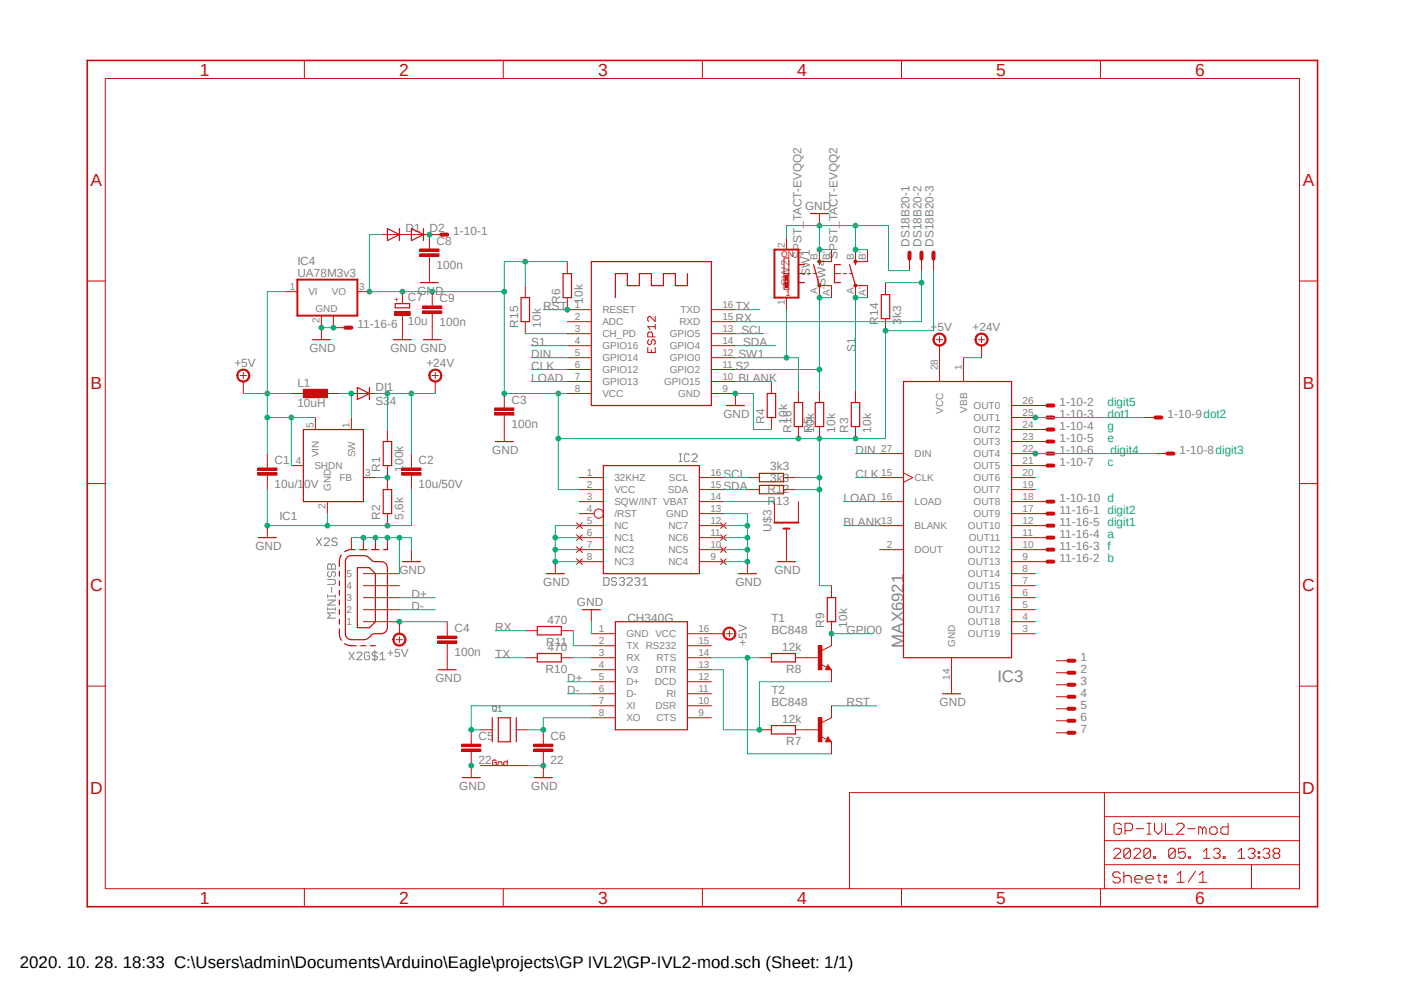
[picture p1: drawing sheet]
<svg xmlns="http://www.w3.org/2000/svg" width="297mm" height="210mm" viewBox="0 0 297 210" stroke-linecap="round" stroke-linejoin="round" font-family="sans-serif">
<path d="M17.9 12.5l261.2 179.9M279.1 12.5l-261.2 179.9" fill="none" stroke="#fff" stroke-width=".21"/>
<g fill="none" stroke="#808080" stroke-width=".21">
<path d="M143.7 97.6h.5M143.7 96h.5M143.9 96v1.6M145.8 96.3l-.2-.3h-.6l-.2 .3v1.1l.2 .2h.6l.2-.2M146.4 96.3l.3-.3h.5l.3 .3v.3l-1.1 1h1.1M66.9 113.8l1.1 1.6M68 113.8l-1.1 1.6M68.6 114l.3-.2h.5l.3 .2v.3l-1.1 1.1h1.1M69.3 119.5l.3-.2h.2l.3 .2 .3-.2h.3l.3 .2v.9h-1.7zM70.1 119.5v.9M71.3 114l-.3-.2h-.5l-.3 .2v.3l.3 .3h.5l.3 .3v.2l-.3 .3h-.5l-.3-.3M69.3 122.6h1.4l.3 .2v.6l-.3 .2h-1.4"/>
<path d="M69.3 128.8h1.7M69.3 125.8v.6M69.3 128.5v.6M69.3 126.9h1.7l-1.7 1.1h1.7M69.3 126.1h1.7M69.6 120.9l-.3 .3v.5l.3 .3h.2l.3-.3v-.5l.3-.3h.3l.3 .3v.5l-.3 .3M70.1 124.2v1.1M71 129.6h-1.7l.5 .6-.5 .5h1.7M71 125.8v.6M71 128.5v.6M73.8 137.9l1.1 1.6M74.9 137.9l-1.1 1.6"/>
<path d="M75.5 138.2l.2-.3h.6l.2 .3v.2l-1 1.1h1M78.2 138.2l-.3-.3h-.5l-.3 .3v1.1l.3 .2h.5l.3-.2v-.6h-.6M79.3 137.6v2.2M79.8 138.2l-.3-.3h-.5l-.3 .3v.2l.3 .3h.5l.3 .3v.3l-.3 .2h-.5l-.3-.2M80.4 139.5h1M80.4 138.4l.5-.5v1.6M127.7 122.2h.8l.3 .2v1.1l-.3 .3h-.8zM130.4 122.4l-.2-.2h-.6l-.2 .2v.3l.2 .3h.6l.2 .2v.3l-.2 .3h-.6l-.2-.3M131 122.4l.3-.2h.5l.3 .2v.3l-.3 .3M131.5 123h.3M131.8 123l.3 .2v.3l-.3 .3h-.5l-.3-.3M132.6 122.4l.3-.2h.5l.3 .2v.3l-1.1 1.1h1.1"/>
<path d="M134.3 122.4l.2-.2h.6l.2 .2v.3l-.2 .3M134.8 123h.3M135.1 123l.2 .2v.3l-.2 .3h-.6l-.2-.3M135.9 123.8h1.1M135.9 122.7l.5-.5v1.6M104.4 149.3l.6 .2v.8l-.2 .2h-.4l-.2-.2v-.8zM104.6 150.1l.4 .4M105.4 149.7l.3-.4v1.2M105.4 150.5h.8"/>
</g>
<path d="M64.2 90.8h12.7v15.3h-12.7z" fill="none" stroke="#c90d0c" stroke-width=".25"/>
<path d="M61.6 98.5h2.6M66.7 88.3v2.5M74.3 88.3v2.5M69.3 106.1v2.5M76.9 101h2.5" fill="none" stroke="#c90d0c" stroke-width=".21"/>
<path d="M64.2 82.3h5.1v1.8h-5.1z" fill-rule="evenodd" fill="#c90d0c"/>
<path d="M56.6 98.5v.5M61.6 83.2h2.6M64.2 82.3h5.1v1.8h-5.1zM69.3 83.2h2.5M74.3 83.2h5.1M56.6 100.5v.5" fill="none" stroke="#c90d0c" stroke-width=".21"/>
<path d="M75.6 82l2.5 1.2-2.5 1.3zM78.1 82v2.5" fill="none" stroke="#c90d0c" stroke-width=".25"/>
<path d="M54.5 100h4.1v.5h-4.1z" fill-rule="evenodd" fill="#c90d0c"/>
<path d="M54.5 100h4.1v.5h-4.1z" fill="none" stroke="#c90d0c" stroke-width=".21"/>
<path d="M54.5 99h4.1v.5h-4.1z" fill-rule="evenodd" fill="#c90d0c"/>
<path d="M54.5 99h4.1v.5h-4.1zM56.6 95.9v2.6M87 98.5v.5M56.6 101v2.5M87 100.5v.5" fill="none" stroke="#c90d0c" stroke-width=".21"/>
<path d="M85 100h4.1v.5h-4.1z" fill-rule="evenodd" fill="#c90d0c"/>
<path d="M85 100h4.1v.5h-4.1z" fill="none" stroke="#c90d0c" stroke-width=".21"/>
<path d="M85 99h4.1v.5h-4.1z" fill-rule="evenodd" fill="#c90d0c"/>
<g fill="none" stroke="#c90d0c" stroke-width=".21">
<path d="M90.8 49.6h2.5M70.5 69.3h2.6M91.4 79.4h1.3M92.1 78.8v1.3M120 65.5h5.1M120 68h5.1M120 70.6h5.1M120 73.1h5.1M120 75.6h5.1M120 78.1h5.1M137 73.5v1h1.6v-1M137.3 71.8l-.3 .3v.5l.3 .3h.2l.3-.3v-.5l.2-.3h.3l.3 .3v.5l-.3 .3"/>
<path d="M137.8 74v.5M138 71.2v-.7l-.2-.3h-.5l-.3 .3v.7h1.6M138.6 66.9v1.1l-1.1-1.1h-.2l-.3 .3v.5l.3 .3M138.6 68.6v1M138.6 69.1h-1.6l.5 .5M150.5 65.5h5.1M150.5 68h5.1M150.5 70.6h5.1M150.5 73.1h5.1M150.5 75.6h5.1M150.5 78.1h5.1M198.8 75.6v5.1"/>
<path d="M203.8 75.6v5.1M82 90.8v2.6M82 98.5v5M85 99h4.1v.5h-4.1zM87 95.9v2.6M120 80.7h5.1M120 83.2h5.1M150.5 80.7h5.1M150.5 83.2h5.1M186.1 95.9h5M214 95.9h7.6M214 85.8h7.6"/>
<path d="M214 88.3h7.6M214 90.8h7.6M214 93.4h7.6M214 98.5h7.6M241.9 88.3h2.5M244.4 95.9h2.6M74.3 113.7v2.5M76.9 113.7v2.5M79.4 113.7v2.5M82 108.6v2.6M82 113.7v2.5M87 101v2.5"/>
<path d="M122 110.6l1.2 1.2M122 113.1l1.2 1.2M122 115.7l1.2 1.1M122 118.2l1.2 1.2M122.6 101h5M122.6 103.5h5M122.6 108.6h3M122.6 106.1h5M122.6 111.2h5M122.6 113.7h5M122.6 116.2h5M122.6 118.8h5"/>
<path d="M123.2 110.6l-1.2 1.2M123.2 113.1l-1.2 1.2M123.2 115.7l-1.2 1.1M123.2 118.2l-1.2 1.2M148 101h5M148 103.5h5M148 108.6h5M148 106.1h5M148 111.2h5M148 113.7h5M148 116.2h5M148 118.8h5"/>
<path d="M152.4 118.2l1.2 1.2M152.4 115.7l1.2 1.1M152.4 113.1l1.2 1.2M152.4 110.6l1.2 1.2M153.6 118.2l-1.2 1.2M153.6 115.7l-1.2 1.1M153.6 113.1l-1.2 1.2M153.6 110.6l-1.2 1.2M186.1 101h5M186.1 106.1h5M186.1 111.2h5M186.1 116.2h5"/>
<path d="M191.1 100l2 1-2 1M214 101h5M214 103.5h5M214 108.6h7.6M214 106.1h7.6M214 111.2h7.6M214 113.7h7.6M214 116.2h7.6M214 118.8h7.6M76.9 131.5h7.6M76.9 128.9h7.6M76.9 126.4h7.6"/>
<path d="M76.9 123.9h7.6M76.9 121.3h7.6M201.3 139.1v5.1M214 131.5h5M214 128.9h5M214 126.4h5M214 123.9h5M214 121.3h5M214 134h5M223.5 139.7h2.5M223.5 142.3h2.5M223.5 144.8h2.5"/>
<path d="M223.5 147.4h2.5M223.5 149.9h2.5M223.5 152.4h2.5M223.5 155h2.5"/>
<circle cx="126.7" cy="108.6" r=".98"/>
</g>
<g fill="none" stroke="#c90d0c" stroke-width=".25">
<path d="M125.1 55.3h25.4v30.5h-25.4zM145.4 57.9v2.5h-2.5v-2.5h-2.6v2.5h-2.5v-2.5h-2.5v2.5h-2.6v-2.5h-2.5v5M81.1 93.4h1.7v5.1h-1.7zM127.6 98.5h20.4v22.8h-20.4zM191.1 80.7h22.9v58.4h-22.9zM72.2 117.4a3.3 3.3 0 0 0-.4 2.4M73.3 118l.6-.4 3-.1a2.27 2.27 0 0 1 1.8 1 4.2 4.2 0 0 0 2.4 .3 1.31 1.31 0 0 1 .9 1.3v12.7a1.34 1.34 0 0 1-1.3 1.2h-1.3a1.6 1.6 0 0 0-1.3 .8l-.8 .5h-3a1.27 1.27 0 0 1-1.2-1.3v-15.2zM75.1 116.2a3.2 3.2 0 0 0-2.2 .5M76.1 116.2h1.5M78.6 116.2h1.6M81.1 103.5h1.7v5.1h-1.7zM81.2 116.2h.8"/>
<path d="M71.8 133a3.3 3.3 0 0 0 .4 2.4M71.8 120.8v1M71.8 122.9v1M71.8 124.9v1M71.8 126.9v1M71.8 128.9v1.1M71.8 131v1M72.9 136.1a3.5 3.5 0 0 0 2.5 .5M75.6 120.1h2.5l1.3 1.2v10.2l-1.3 1.3h-2.5zM76.3 136.6h1.1M78.4 136.6h1"/>
</g>
<g fill="none" stroke="#c90d0c" stroke-width=".85">
<path d="M93.3 49.6h1.3M73.1 69.3h1.2M221.6 85.8h1.2M221.6 88.3h1.2M221.6 90.8h1.2M221.6 93.4h1.2M221.6 95.9h1.2M221.6 98.5h1.2M244.4 88.3h1.3M247 95.9h1.2M221.6 106.1h1.2M221.6 108.6h1.2"/>
<path d="M221.6 118.8h1.2M221.6 116.2h1.2M221.6 113.7h1.2M221.6 111.2h1.2M226 139.7h1.3M226 142.3h1.3M226 144.8h1.3M226 147.4h1.3M226 149.9h1.3M226 152.4h1.3M226 155h1.3"/>
</g>
<path d="M91 78.5a1.39 1.39 0 0 1 2.2 .1 1.39 1.39 0 0 1-.7 2.1 1.39 1.39 0 0 1-1.8-1.3h.3a1.15 1.15 0 0 1 1.7-.9 1.15 1.15 0 0 1 .2 1.9 1.15 1.15 0 0 1-1.9-.6v-.4h-.3l.1-.4z" fill-rule="evenodd" fill="#c90d0c"/>
<path d="M50.8 79.4h1.3M51.5 78.8v1.3M91 78.5a1.39 1.39 0 0 1 2.2 .1 1.39 1.39 0 0 1-.7 2.1 1.39 1.39 0 0 1-1.8-1.3h.3a1.15 1.15 0 0 1 1.7-.9 1.15 1.15 0 0 1 .2 1.9 1.15 1.15 0 0 1-1.9-.6v-.4h-.3l.1-.4zM92.1 80.7v2.5" fill="none" stroke="#c90d0c" stroke-width=".21"/>
<path d="M50.4 78.5a1.4 1.4 0 0 1 2.3 .2 1.4 1.4 0 0 1-.8 2.1 1.4 1.4 0 0 1-1.8-1.4h.2a1.15 1.15 0 0 1 1.7-.9 1.15 1.15 0 0 1 .2 1.9 1.15 1.15 0 0 1-1.8-.6l-.1-.4h-.2z" fill-rule="evenodd" fill="#c90d0c"/>
<path d="M50.4 78.5a1.4 1.4 0 0 1 2.3 .2 1.4 1.4 0 0 1-.8 2.1 1.4 1.4 0 0 1-1.8-1.4h.2a1.15 1.15 0 0 1 1.7-.9 1.15 1.15 0 0 1 .2 1.9 1.15 1.15 0 0 1-1.8-.6l-.1-.4h-.2zM51.5 80.7v2.5M83.9 135.3h1.2M84.5 134.7v1.2" fill="none" stroke="#c90d0c" stroke-width=".21"/>
<path d="M83.4 134.4a1.4 1.4 0 0 1 2.2 .1 1.4 1.4 0 0 1-.7 2.1 1.4 1.4 0 0 1-1.8-1.3h.3a1.15 1.15 0 0 1 1.6-1 1.15 1.15 0 0 1 .2 1.9 1.15 1.15 0 0 1-1.8-.5v-.4h-.3z" fill-rule="evenodd" fill="#c90d0c"/>
<path d="M198.1 71.8h1.3M198.8 71.2v1.3M83.4 134.4a1.4 1.4 0 0 1 2.2 .1 1.4 1.4 0 0 1-.7 2.1 1.4 1.4 0 0 1-1.8-1.3h.3a1.15 1.15 0 0 1 1.6-1 1.15 1.15 0 0 1 .2 1.9 1.15 1.15 0 0 1-1.8-.5v-.4h-.3zM84.5 131.5v2.5" fill="none" stroke="#c90d0c" stroke-width=".21"/>
<path d="M197.7 70.9a1.41 1.41 0 0 1 2.2 .1 1.41 1.41 0 0 1-.7 2.1 1.41 1.41 0 0 1-1.8-1.3h.2a1.14 1.14 0 0 1 1.5-1.1 1.14 1.14 0 0 1 .6 1.8 1.14 1.14 0 0 1-1.8 .1l-.3-.8h-.2z" fill-rule="evenodd" fill="#c90d0c"/>
<g fill="none" stroke="#c90d0c" stroke-width=".21">
<path d="M197.7 70.9a1.41 1.41 0 0 1 2.2 .1 1.41 1.41 0 0 1-.7 2.1 1.41 1.41 0 0 1-1.8-1.3h.2a1.14 1.14 0 0 1 1.5-1.1 1.14 1.14 0 0 1 .6 1.8 1.14 1.14 0 0 1-1.8 .1l-.3-.8h-.2zM198.8 73.1v2.5M155.6 83.2v2.6M56.6 111.2v2.5M87 116.2v2.6M117.5 118.8v2.5M158.1 118.8v2.5M125.1 128.9v2.6M125.1 134h5.1M125.1 136.6h5.1M125.1 139.1h5.1M145.4 134h5.1"/>
<path d="M145.4 136.6h5.1M145.4 139.1h5.1M153.7 134h1.2M154.3 133.4v1.3M125.1 141.6h5.1M125.1 144.2h5.1M125.1 146.7h5.1M125.1 149.3h5.1M125.1 151.8h5.1M145.4 141.6h5.1M145.4 144.2h5.1M145.4 146.7h5.1"/>
<path d="M145.4 149.3h5.1M145.4 151.8h5.1M201.3 144.2v2.5"/>
</g>
<path d="M153.7 85.8h3.8M54.7 113.7h3.8M85.1 118.8h3.8M115.6 121.3h3.8M123.2 128.9h3.8M130.2 131.5h15.2v22.8h-15.2zM156.2 121.3h3.8M199.4 146.7h3.8" fill="none" stroke="#c90d0c" stroke-width=".25"/>
<path d="M153.2 133.1a1.39 1.39 0 0 1 2.3 .2 1.39 1.39 0 0 1-.8 2.1 1.39 1.39 0 0 1-1.8-1.4h.3a1.13 1.13 0 0 1 1.5-1.1 1.13 1.13 0 0 1 .4 1.9 1.13 1.13 0 0 1-1.9-.4v-.4h-.3z" fill-rule="evenodd" fill="#c90d0c"/>
<path d="M165.9 54.6h1v6.6h-1zM165.9 57.9h1M166.1 59.3v.5M166.6 59.3v.5M150.5 134h2.5M153.2 133.1a1.39 1.39 0 0 1 2.3 .2 1.39 1.39 0 0 1-.8 2.1 1.39 1.39 0 0 1-1.8-1.4h.3a1.13 1.13 0 0 1 1.5-1.1 1.13 1.13 0 0 1 .4 1.9 1.13 1.13 0 0 1-1.9-.4v-.4h-.3z" fill="none" stroke="#c90d0c" stroke-width=".21"/>
<path d="M163.8 52.8h5.1v10.1h-5.1z" fill="none" stroke="#c90d0c" stroke-width=".42"/>
<path d="M166.1 58.3h.5v1h-.5z" fill-rule="evenodd" fill="#c90d0c"/>
<path d="M166.1 58.3h.5v1h-.5z" fill="none" stroke="#c90d0c" stroke-width=".21"/>
<path d="M166.1 59.8h.5v1h-.5z" fill-rule="evenodd" fill="#c90d0c"/>
<path d="M166.1 59.8h.5v1h-.5zM166.4 50.2v2.6M173.4 45.2v2.5M166.4 62.9v2.6M207 71.8h1.3M207.6 71.2v1.3M114.9 161.9v2.6" fill="none" stroke="#c90d0c" stroke-width=".21"/>
<path d="M171.4 45.2h3.9M113 164.5h3.8" fill="none" stroke="#c90d0c" stroke-width=".25"/>
<path d="M206.5 70.9a1.41 1.41 0 0 1 2.3 .1 1.41 1.41 0 0 1-.7 2.1 1.41 1.41 0 0 1-1.9-1.3h.3a1.14 1.14 0 0 1 1.5-1.1 1.14 1.14 0 0 1 .6 1.8 1.14 1.14 0 0 1-1.8 .1l-.3-.8h-.3z" fill-rule="evenodd" fill="#c90d0c"/>
<path d="M60.4 61.7h2.5M68 66.8v2.5M70.5 66.8v2.5M75.6 61.7h2.5M206.5 70.9a1.41 1.41 0 0 1 2.3 .1 1.41 1.41 0 0 1-.7 2.1 1.41 1.41 0 0 1-1.9-1.3h.3a1.14 1.14 0 0 1 1.5-1.1 1.14 1.14 0 0 1 .6 1.8 1.14 1.14 0 0 1-1.8 .1l-.3-.8h-.3zM207.6 73.1v2.5M106.7 85.8v.5M106.7 87.8v.5" fill="none" stroke="#c90d0c" stroke-width=".21"/>
<path d="M62.9 59.1h12.7v7.7h-12.7z" fill="none" stroke="#c90d0c" stroke-width=".42"/>
<path d="M104.6 87.3h4.1v.5h-4.1z" fill-rule="evenodd" fill="#c90d0c"/>
<path d="M104.6 87.3h4.1v.5h-4.1z" fill="none" stroke="#c90d0c" stroke-width=".21"/>
<path d="M104.6 86.3h4.1v.5h-4.1z" fill-rule="evenodd" fill="#c90d0c"/>
<path d="M104.6 86.3h4.1v.5h-4.1zM106.7 83.2v2.6M106.7 88.3v2.5M94.6 134v.5M94.6 136.1v.5" fill="none" stroke="#c90d0c" stroke-width=".21"/>
<path d="M92.6 135.6h4v.5h-4z" fill-rule="evenodd" fill="#c90d0c"/>
<path d="M92.6 135.6h4v.5h-4z" fill="none" stroke="#c90d0c" stroke-width=".21"/>
<path d="M92.6 134.5h4v.5h-4z" fill-rule="evenodd" fill="#c90d0c"/>
<g fill="none" stroke="#c90d0c" stroke-width=".21">
<path d="M22.3 16.6h252.6v171.4h-252.6zM64.4 12.8v3.8M106.5 12.8v3.8M148.6 12.8v3.8M190.7 12.8v3.8M232.8 12.8v3.8M18.5 59.4h3.8M274.9 59.4h3.8M68 69.3v2.5M106.7 90.8v2.6M163.2 80.7v2.5M163.2 88.3v2.5"/>
<path d="M173.4 82.6v2.5M173.4 90.2v2.6M181 82.6v2.5M181 90.2v2.6M18.5 102.3h3.8M274.9 102.3h3.8M92.6 134.5h4v.5h-4zM94.6 131.5v2.5M94.6 136.6v5M175.9 136.6l-2 1M18.5 145.1h3.8M173.7 140.5l1.2 .6"/>
<path d="M175.1 140.6l.8 1h-1.3zM274.9 145.1h3.8M233.6 167.6v20.4M233.6 177.8h41.3M233.6 172.7h41.3M235.6 179.8l.4-.4h.7l.4 .4v.3l-1.5 1.4h1.5M237.2 174.5l-.4-.4h-.7l-.4 .4v1.6l.4 .3h.7l.4-.3v-.8h-.8M238 175.7h1.2l.4-.4v-.8l-.4-.4h-1.2v2.3M239.1 179.8l-.3-.4h-.7l-.4 .4v1.4M239.1 179.8v1.4l-.3 .3h-.7l-.4-.3M239.1 179.8l-1.4 1.4M239.9 179.8l.3-.4h.7l.4 .4v.3l-1.4 1.4h1.4"/>
<path d="M240.3 175.3h1.6M242.7 174.1h.8M242.7 176.4h.8M243.1 174.1v2.3M243.4 179.8v1.4l-.4 .3h-.7l-.3-.3M243.4 179.8l-.4-.4h-.7l-.3 .4v1.4M243.4 179.8l-1.4 1.4M244.2 174.1v1.6l.8 .7 .8-.7v-1.6M246.5 174.1v2.3h1.6M248.6 179.8v1.4l-.3 .3h-.7l-.4-.3M248.6 179.8l-.3-.4h-.7l-.4 .4v1.4M248.6 179.8l-1.4 1.4"/>
<path d="M248.9 174.5l.4-.4h.8l.4 .4v.4l-1.6 1.5h1.6M250.7 179.4h-1.4v1.1l.7-.4h.4l.3 .4v.7l-.3 .3h-.7l-.4-.3M251.2 175.3h1.6M254.4 175.3l-.4-.4h-.4v1.5M254.4 175.3v1.1M254.4 175.3l.4-.4 .3 .4v1.1M255.9 175.3l.4-.4h.8l.4 .4v.8l-.4 .3h-.8l-.4-.3zM256.7 179.8l.3-.4h.7l.4 .4v.3l-.4 .4M259.8 174.1v2.3h-1.1l-.4-.3v-.8l.4-.4h1.1M264 179.8l.4-.4h.7l.4 .4v.3l-.4 .4M267.2 179.8l.3-.4h.8l.3 .4v.3l-.3 .4M274.9 167.6h-95.2v20.4"/>
<path d="M64.4 188v3.8M106.5 188v3.8M148.6 188v3.8M190.7 188v3.8M232.8 188v3.8M233.6 182.9h41.3M237 184.8l-.4-.4h-.8l-.4 .4v.4l.4 .3h.8l.4 .4v.5l-.4 .3h-.8l-.4-.3M237.7 184.4v2.3M237.7 185.5l.4-.3h.8l.4 .3v1.2M240.1 185.9h1.5v-.4l-.3-.3h-.8l-.4 .3v.9l.4 .3h.8M242.4 185.9h1.6v-.4l-.4-.3h-.8l-.4 .3v.9l.4 .3h.8M244.1 181.2h.3v.3h-.3z"/>
<path d="M244.8 185.2h.7M245.2 184.8v1.6l.3 .3M246.3 185.2h.4v.3h-.4zM246.3 186.4h.4v.3h-.4zM249 185l.8-.7v2.3M249 186.6h1.5M251.4 181.2h.4v.3h-.4zM252.9 184.3l-1.6 2.3M253.7 186.6h1.5M253.7 185l.8-.7v2.3M254.6 181.5h1.4M254.6 180.1l.7-.7v2.1"/>
<path d="M257.4 180.5h.3M257.7 180.5l.4 .3v.4l-.4 .3h-.7l-.3-.3M258.8 181.2h.4v.3h-.4zM262 181.5h1.4M262 180.1l.6-.7v2.1M264.8 182.9v5.1M264.8 180.5h.3M265.1 180.5l.4 .3v.4l-.4 .3h-.7l-.4-.3M266.1 181.2h.4v.3h-.4zM266.1 180.1h.4v.4h-.4zM267.9 180.5h.4M268.3 180.5l.3 .3v.4l-.3 .3h-.8l-.3-.3"/>
<path d="M269.7 180.5l-.4 .3v.4l.4 .3h.7l.3-.3v-.4l-.3-.3M269.7 180.5l-.4-.4v-.3l.4-.4h.7l.3 .4v.3l-.3 .4M269.7 180.5h.7"/>
</g>
<path d="M66.1 71.8h3.8M104.8 93.4h3.8M162.3 83.2h1.8v5.1h-1.8zM172.5 85.1h1.7v5.1h-1.7zM180.1 85.1h1.8v5.1h-1.8zM92.7 141.6h3.8M175.1 141.1l.2 .3h-.4l.2-.5 .5 .6h-.7" fill="none" stroke="#c90d0c" stroke-width=".25"/>
<path d="M18.5 12.8h260.2v179h-260.2z" fill="none" stroke="#c90d0c" stroke-width=".34"/>
<path d="M173.1 136.6h.8v5h-.8z" fill-rule="evenodd" fill="#c90d0c"/>
<path d="M170.8 139.1h2.6M173.1 136.6h.8v5h-.8zM175.9 134v2.6M173.7 155.7l1.2 .7M175.1 155.9l.8 1h-1.3zM175.9 141.6v2.6M175.9 151.8l-2 1" fill="none" stroke="#c90d0c" stroke-width=".21"/>
<path d="M175.1 156.4l.2 .2h-.4l.2-.5 .5 .7h-.7" fill="none" stroke="#c90d0c" stroke-width=".25"/>
<path d="M173.1 151.8h.8v5.1h-.8z" fill-rule="evenodd" fill="#c90d0c"/>
<g fill="none" stroke="#c90d0c" stroke-width=".21">
<path d="M80.7 49.6h10.1M120 55.3v2.6M120 62.9v2.6M163.8 106.1v4.4M166.4 111.8v7M168.9 106.1v4.4M111.1 139.1h2.6M111.1 133.4h2.6M118.7 139.1h2.6M118.7 133.4h2.6M160.7 139.1h2.5M168.3 139.1h2.5"/>
<path d="M175.9 123.9v2.5M175.9 131.5v2.5M99.7 156.9v.5M99.7 158.9v.5M101.6 154.3h2.5M109.2 154.3h2.6M160.7 154.3h2.5M168.3 154.3h5.1M173.1 151.8h.8v5.1h-.8zM175.9 149.3v2.5M175.9 156.9v2.5M101.6 161.9h10.2"/>
<path d="M105 160.9l-.2-.2h-.4l-.2 .2v.8l.2 .2 .6-.2v-.4h-.4M105.4 161.9v-.8h.6l.2 .2v.6M107.3 160.7v1.2h-.6l-.1-.2v-.4l.1-.2h.6"/>
</g>
<g fill="none" stroke="#c90d0c" stroke-width=".25">
<path d="M82 48.3l2.5 1.3-2.5 1.3zM84.5 48.3v2.6M87 48.3l2.6 1.3-2.6 1.3zM89.6 48.3v2.6M119.1 57.9h1.8v5h-1.8zM164.5 118.8h3.8M113.7 138.2h5v1.8h-5zM113.7 132.5h5v1.8h-5zM163.2 138.2h5.1v1.8h-5.1zM175 126.4h1.8v5.1h-1.8zM104.1 151.8v5.1M105.4 151.8h2.5v5.1h-2.5z"/>
<path d="M109.2 151.8v5.1M163.2 153.5h5.1v1.7h-5.1z"/>
</g>
<path d="M163.8 110.5h5.1M165.7 111.8h1.3" fill="none" stroke="#c90d0c" stroke-width=".42"/>
<path d="M97.7 158.4h4v.5h-4z" fill-rule="evenodd" fill="#c90d0c"/>
<path d="M97.7 158.4h4v.5h-4z" fill="none" stroke="#c90d0c" stroke-width=".21"/>
<path d="M97.7 157.4h4v.5h-4z" fill-rule="evenodd" fill="#c90d0c"/>
<path d="M97.7 157.4h4v.5h-4zM99.7 154.3v2.6M99.7 159.4v2.5M114.9 156.9v.5M114.9 158.9v.5" fill="none" stroke="#c90d0c" stroke-width=".21"/>
<path d="M112.9 158.4h4.1v.5h-4.1z" fill-rule="evenodd" fill="#c90d0c"/>
<path d="M112.9 158.4h4.1v.5h-4.1z" fill="none" stroke="#c90d0c" stroke-width=".21"/>
<path d="M112.9 157.4h4.1v.5h-4.1z" fill-rule="evenodd" fill="#c90d0c"/>
<path d="M112.9 157.4h4.1v.5h-4.1zM114.9 154.3v2.6M114.9 159.4v2.5M99.7 161.9v2.6" fill="none" stroke="#c90d0c" stroke-width=".21"/>
<path d="M83.6 64.2h3.1v.9h-3.1zM97.8 164.5h3.8" fill="none" stroke="#c90d0c" stroke-width=".25"/>
<path d="M83.5 65.9h3.3v.8h-3.3z" fill-rule="evenodd" fill="#c90d0c"/>
<path d="M83.5 65.9h3.3v.8h-3.3zM85.1 61.7v2.5M85.1 66.8v2.5M91.4 64.2v.5M91.4 66.3v.5" fill="none" stroke="#c90d0c" stroke-width=".21"/>
<path d="M89.4 65.7h4.1v.6h-4.1z" fill-rule="evenodd" fill="#c90d0c"/>
<path d="M89.4 65.7h4.1v.6h-4.1z" fill="none" stroke="#c90d0c" stroke-width=".21"/>
<path d="M89.4 64.7h4.1v.5h-4.1z" fill-rule="evenodd" fill="#c90d0c"/>
<path d="M90.8 52.2v.5M90.8 54.2v.5M90.8 57.2v2.6M85.1 69.3v2.5M89.4 64.7h4.1v.5h-4.1zM91.4 61.7v2.5M91.4 66.8v5" fill="none" stroke="#c90d0c" stroke-width=".21"/>
<path d="M88.9 59.8h3.8M83.2 71.8h3.8M89.6 71.8h3.7" fill="none" stroke="#c90d0c" stroke-width=".25"/>
<path d="M88.8 53.7h4.1v.5h-4.1z" fill-rule="evenodd" fill="#c90d0c"/>
<path d="M88.8 53.7h4.1v.5h-4.1z" fill="none" stroke="#c90d0c" stroke-width=".21"/>
<path d="M88.8 52.7h4.1v.5h-4.1z" fill-rule="evenodd" fill="#c90d0c"/>
<g fill="none" stroke="#c90d0c" stroke-width=".21">
<path d="M88.8 52.7h4.1v.5h-4.1zM90.8 49.6v2.6M90.8 54.7v2.5M168.9 57.9h1.3M170.8 57.9h.6M172.1 57.9h.6M173.4 55.3h2.5M187.3 59.8v2.5M192.4 54.7v2.5M194.9 54.7v2.5M197.5 54.7v2.5M111.1 60.4v2.5"/>
<path d="M111.1 68v2.6M173.4 60.4h2.5M187.3 67.4v2.5M158.1 101h2.6M158.1 103.5h2.6M165.7 101h2.6M165.7 103.5h2.6"/>
</g>
<path d="M170.2 56h-1.3v3.8h1.3M172.1 56l1.3 4.4M173.4 55.3v.7M110.2 62.9h1.8v5.1h-1.8zM186.4 62.3h1.8v5.1h-1.8zM160.7 100.1h5v1.8h-5zM160.7 102.7h5v1.7h-5z" fill="none" stroke="#c90d0c" stroke-width=".25"/>
<path d="M192.4 53.4v1.3M194.9 53.4v1.3M197.5 53.4v1.3" fill="none" stroke="#c90d0c" stroke-width=".85"/>
<path d="M173.1 60.2h.5l.1 .2-.1 .2h-.5z" fill-rule="evenodd" fill="#c90d0c"/>
<path d="M173.1 60.2h.5l.1 .2-.1 .2h-.5z" fill="none" stroke="#c90d0c" stroke-width=".21"/>
<path d="M173.1 55.1h.5l.1 .2-.1 .2-.2 .2-.3-.2z" fill-rule="evenodd" fill="#c90d0c"/>
<path d="M173.1 55.1h.5l.1 .2-.1 .2-.2 .2-.3-.2zM173.4 52.8v2.5M175.9 52.8v2.5M176.5 57.9h1.3M178.4 57.9h.7M179.7 57.9h.6M181 55.3h2.5M173.4 60.4v2.5M175.9 60.4v2.5M181 60.4h2.5" fill="none" stroke="#c90d0c" stroke-width=".21"/>
<path d="M177.8 56h-1.3v3.8h1.3M179.7 56l1.3 4.4M181 55.3v.7" fill="none" stroke="#c90d0c" stroke-width=".25"/>
<path d="M180.7 60.2h.5l.1 .2-.1 .2h-.5z" fill-rule="evenodd" fill="#c90d0c"/>
<path d="M180.7 60.2h.5l.1 .2-.1 .2h-.5z" fill="none" stroke="#c90d0c" stroke-width=".21"/>
<path d="M180.7 55.1h.5l.1 .2-.1 .2-.2 .2-.3-.2z" fill-rule="evenodd" fill="#c90d0c"/>
<path d="M180.7 55.1h.5l.1 .2-.1 .2-.2 .2-.3-.2zM181 52.8v2.5M183.5 52.8v2.5M181 60.4v2.5M183.5 60.4v2.5M168.9 82.6v2.5M168.9 90.2v2.6" fill="none" stroke="#c90d0c" stroke-width=".21"/>
<path d="M168 85.1h1.8v5.1h-1.8z" fill="none" stroke="#c90d0c" stroke-width=".25"/>
<path d="M79.4 101h2.6" fill="none" stroke="#0dab76" stroke-width=".21"/>
<circle cx="82" cy="101" r=".51" fill="#0dab76"/>
<g fill="none" stroke="#0dab76" stroke-width=".21">
<path d="M71.8 83.2h2.5v5.1"/>
<circle cx="82" cy="101" r=".51"/>
</g>
<circle cx="74.3" cy="83.2" r=".51" fill="#0dab76"/>
<g fill="none" stroke="#0dab76" stroke-width=".21">
<path d="M187.3 59.8h7.6M194.9 57.2v10.8h-39.3"/>
<circle cx="74.3" cy="83.2" r=".51"/>
</g>
<circle cx="194.9" cy="59.8" r=".51" fill="#0dab76"/>
<g fill="none" stroke="#0dab76" stroke-width=".21">
<path d="M112.4 75.6h7.6M112.4 78.1h7.6M155.6 65.5h5.1M155.6 73.1h8.5M155.6 70.6h6M61.6 83.2h-5v12.7M61.6 88.3h5.1M112.4 80.7h7.6M155.6 80.7h7.6M181 95.9h5.1M153 101h5.1M153 103.5h5.1"/>
<path d="M178.4 106.1h7.7M178.4 111.2h7.7M181 101h5.1M104.8 133.4h6.3M104.8 139.1h6.3"/>
<circle cx="194.9" cy="59.8" r=".51"/>
</g>
<circle cx="56.6" cy="88.3" r=".51" fill="#0dab76"/>
<g fill="none" stroke="#0dab76" stroke-width=".21">
<path d="M56.6 88.3h5v10.2"/>
<circle cx="56.6" cy="88.3" r=".51"/>
</g>
<circle cx="61.6" cy="88.3" r=".51" fill="#0dab76"/>
<g fill="none" stroke="#0dab76" stroke-width=".21">
<path d="M51.5 83.2h5.1"/>
<circle cx="61.6" cy="88.3" r=".51"/>
</g>
<circle cx="56.6" cy="83.2" r=".51" fill="#0dab76"/>
<g fill="none" stroke="#0dab76" stroke-width=".21">
<path d="M60.4 61.7h-3.8v21.5M84.5 131.5h10.1"/>
<circle cx="56.6" cy="83.2" r=".51"/>
</g>
<circle cx="84.5" cy="131.5" r=".51" fill="#0dab76"/>
<g fill="none" stroke="#0dab76" stroke-width=".21">
<path d="M117.5 116.2h5.1M122.6 111.2h-5.1v7.6h5.1"/>
<circle cx="84.5" cy="131.5" r=".51"/>
</g>
<circle cx="117.5" cy="116.2" r=".51" fill="#0dab76"/>
<g fill="none" stroke="#0dab76" stroke-width=".21">
<path d="M117.5 113.7h5.1"/>
<circle cx="117.5" cy="116.2" r=".51"/>
</g>
<circle cx="117.5" cy="113.7" r=".51" fill="#0dab76"/>
<circle cx="117.5" cy="113.7" r=".51" fill="none" stroke="#0dab76" stroke-width=".21"/>
<circle cx="117.5" cy="118.8" r=".51" fill="#0dab76"/>
<g fill="none" stroke="#0dab76" stroke-width=".21">
<path d="M153 108.6h5.1v10.2h-5.1M153 116.2h5.1"/>
<circle cx="117.5" cy="118.8" r=".51"/>
</g>
<circle cx="158.1" cy="116.2" r=".51" fill="#0dab76"/>
<g fill="none" stroke="#0dab76" stroke-width=".21">
<path d="M153 113.7h5.1"/>
<circle cx="158.1" cy="116.2" r=".51"/>
</g>
<circle cx="158.1" cy="113.7" r=".51" fill="#0dab76"/>
<g fill="none" stroke="#0dab76" stroke-width=".21">
<path d="M153 111.2h5.1"/>
<circle cx="158.1" cy="113.7" r=".51"/>
</g>
<circle cx="158.1" cy="111.2" r=".51" fill="#0dab76"/>
<circle cx="158.1" cy="111.2" r=".51" fill="none" stroke="#0dab76" stroke-width=".21"/>
<circle cx="158.1" cy="118.8" r=".51" fill="#0dab76"/>
<g fill="none" stroke="#0dab76" stroke-width=".21">
<path d="M87 103.5v7.7h-17.7v-2.6"/>
<circle cx="158.1" cy="118.8" r=".51"/>
</g>
<circle cx="82" cy="111.2" r=".51" fill="#0dab76"/>
<g fill="none" stroke="#0dab76" stroke-width=".21">
<path d="M56.6 103.5v7.7h12.7"/>
<circle cx="82" cy="111.2" r=".51"/>
</g>
<circle cx="69.3" cy="111.2" r=".51" fill="#0dab76"/>
<circle cx="69.3" cy="111.2" r=".51" fill="none" stroke="#0dab76" stroke-width=".21"/>
<circle cx="56.6" cy="111.2" r=".51" fill="#0dab76"/>
<g fill="none" stroke="#0dab76" stroke-width=".21">
<path d="M155.6 83.2h3.8v7.6"/>
<circle cx="56.6" cy="111.2" r=".51"/>
</g>
<circle cx="155.6" cy="83.2" r=".51" fill="#0dab76"/>
<g fill="none" stroke="#0dab76" stroke-width=".21">
<path d="M159.4 90.8h3.8M74.3 113.7h5.1"/>
<circle cx="155.6" cy="83.2" r=".51"/>
</g>
<circle cx="76.9" cy="113.7" r=".51" fill="#0dab76"/>
<g fill="none" stroke="#0dab76" stroke-width=".21">
<path d="M79.4 113.7h2.6"/>
<circle cx="76.9" cy="113.7" r=".51"/>
</g>
<circle cx="79.4" cy="113.7" r=".51" fill="#0dab76"/>
<g fill="none" stroke="#0dab76" stroke-width=".21">
<path d="M82 113.7h5v2.5"/>
<circle cx="79.4" cy="113.7" r=".51"/>
</g>
<circle cx="82" cy="113.7" r=".51" fill="#0dab76"/>
<g fill="none" stroke="#0dab76" stroke-width=".21">
<path d="M84.5 113.7v7.6"/>
<circle cx="82" cy="113.7" r=".51"/>
</g>
<circle cx="84.5" cy="113.7" r=".51" fill="#0dab76"/>
<g fill="none" stroke="#0dab76" stroke-width=".21">
<path d="M173.4 47.7h7.6M125.1 131.5v2.5"/>
<circle cx="84.5" cy="113.7" r=".51"/>
</g>
<circle cx="173.4" cy="47.7" r=".51" fill="#0dab76"/>
<g fill="none" stroke="#0dab76" stroke-width=".21">
<path d="M173.4 47.7h-7v2.5M181 47.7h7v9.5"/>
<circle cx="173.4" cy="47.7" r=".51"/>
</g>
<circle cx="181" cy="47.7" r=".51" fill="#0dab76"/>
<g fill="none" stroke="#0dab76" stroke-width=".21">
<path d="M173.4 47.7v5.1M181 47.7v5.1h2.5M188 57.2h4.4"/>
<circle cx="181" cy="47.7" r=".51"/>
</g>
<circle cx="181" cy="52.8" r=".51" fill="#0dab76"/>
<g fill="none" stroke="#0dab76" stroke-width=".21">
<path d="M173.4 52.8h2.5"/>
<circle cx="181" cy="52.8" r=".51"/>
</g>
<circle cx="173.4" cy="52.8" r=".51" fill="#0dab76"/>
<g fill="none" stroke="#0dab76" stroke-width=".21">
<path d="M68 69.3h2.5"/>
<circle cx="173.4" cy="52.8" r=".51"/>
</g>
<circle cx="68" cy="69.3" r=".51" fill="#0dab76"/>
<circle cx="68" cy="69.3" r=".51" fill="none" stroke="#0dab76" stroke-width=".21"/>
<circle cx="70.5" cy="69.3" r=".51" fill="#0dab76"/>
<circle cx="70.5" cy="69.3" r=".51" fill="none" stroke="#0dab76" stroke-width=".21"/>
<circle cx="114.9" cy="161.9" r=".51" fill="#0dab76"/>
<g fill="none" stroke="#0dab76" stroke-width=".21">
<path d="M111.8 161.9h3.1"/>
<circle cx="114.9" cy="161.9" r=".51"/>
</g>
<circle cx="99.7" cy="161.9" r=".51" fill="#0dab76"/>
<g fill="none" stroke="#0dab76" stroke-width=".21">
<path d="M78.1 61.7h28.6v21.5h11.4"/>
<circle cx="99.7" cy="161.9" r=".51"/>
</g>
<circle cx="106.7" cy="83.2" r=".51" fill="#0dab76"/>
<g fill="none" stroke="#0dab76" stroke-width=".21">
<path d="M120 55.3h-13.3v6.4M118.1 83.2h1.9"/>
<circle cx="106.7" cy="83.2" r=".51"/>
</g>
<circle cx="106.7" cy="61.7" r=".51" fill="#0dab76"/>
<g fill="none" stroke="#0dab76" stroke-width=".21">
<path d="M118.1 92.8v10.7h4.5"/>
<circle cx="106.7" cy="61.7" r=".51"/>
</g>
<circle cx="118.1" cy="83.2" r=".51" fill="#0dab76"/>
<g fill="none" stroke="#0dab76" stroke-width=".21">
<path d="M118.1 83.2v9.6M173.4 92.8h7.6"/>
<circle cx="118.1" cy="83.2" r=".51"/>
</g>
<circle cx="118.1" cy="92.8" r=".51" fill="#0dab76"/>
<circle cx="118.1" cy="92.8" r=".51" fill="none" stroke="#0dab76" stroke-width=".21"/>
<circle cx="173.4" cy="92.8" r=".51" fill="#0dab76"/>
<g fill="none" stroke="#0dab76" stroke-width=".21">
<path d="M80.7 49.6h-2.6v12.1M173.4 123.9h2.5"/>
<circle cx="173.4" cy="92.8" r=".51"/>
</g>
<circle cx="78.1" cy="61.7" r=".51" fill="#0dab76"/>
<circle cx="78.1" cy="61.7" r=".51" fill="none" stroke="#0dab76" stroke-width=".21"/>
<circle cx="85.1" cy="61.7" r=".51" fill="#0dab76"/>
<circle cx="85.1" cy="61.7" r=".51" fill="none" stroke="#0dab76" stroke-width=".21"/>
<circle cx="91.4" cy="61.7" r=".51" fill="#0dab76"/>
<g fill="none" stroke="#0dab76" stroke-width=".21">
<path d="M118.1 92.8h55.3v31.1M168.3 103.5h5.1"/>
<circle cx="91.4" cy="61.7" r=".51"/>
</g>
<circle cx="173.4" cy="103.5" r=".51" fill="#0dab76"/>
<g fill="none" stroke="#0dab76" stroke-width=".21">
<path d="M168.3 101h5.1"/>
<circle cx="173.4" cy="103.5" r=".51"/>
</g>
<circle cx="173.4" cy="101" r=".51" fill="#0dab76"/>
<g fill="none" stroke="#0dab76" stroke-width=".21">
<path d="M181 92.8h6.3"/>
<circle cx="173.4" cy="101" r=".51"/>
</g>
<circle cx="181" cy="92.8" r=".51" fill="#0dab76"/>
<g fill="none" stroke="#0dab76" stroke-width=".21">
<path d="M197.5 57.2v12.7h-10.2v22.9"/>
<circle cx="181" cy="92.8" r=".51"/>
</g>
<circle cx="187.3" cy="69.9" r=".51" fill="#0dab76"/>
<g fill="none" stroke="#0dab76" stroke-width=".21">
<path d="M111.1 55.3v5.1"/>
<circle cx="187.3" cy="69.9" r=".51"/>
</g>
<circle cx="111.1" cy="55.3" r=".51" fill="#0dab76"/>
<circle cx="111.1" cy="55.3" r=".51" fill="none" stroke="#0dab76" stroke-width=".21"/>
<circle cx="168.9" cy="92.8" r=".51" fill="#0dab76"/>
<g fill="none" stroke="#0dab76" stroke-width=".21">
<path d="M219 88.3h22.9M84.5 128.9h7.6M84.5 126.4h7.6M120 146.7h5.1M120 144.2h5.1"/>
<circle cx="168.9" cy="92.8" r=".51"/>
</g>
<circle cx="219" cy="88.3" r=".51" fill="#0dab76"/>
<g fill="none" stroke="#0dab76" stroke-width=".21">
<path d="M219 95.9h25.4"/>
<circle cx="219" cy="88.3" r=".51"/>
</g>
<circle cx="219" cy="95.9" r=".51" fill="#0dab76"/>
<g fill="none" stroke="#0dab76" stroke-width=".21">
<path d="M125.1 149.3h-25.4v5h1.9"/>
<circle cx="219" cy="95.9" r=".51"/>
</g>
<circle cx="99.7" cy="154.3" r=".51" fill="#0dab76"/>
<g fill="none" stroke="#0dab76" stroke-width=".21">
<path d="M153 106.1h10.8M150.5 139.1h10.2M158.1 139.1v20.3h17.8"/>
<circle cx="99.7" cy="154.3" r=".51"/>
</g>
<circle cx="158.1" cy="139.1" r=".51" fill="#0dab76"/>
<g fill="none" stroke="#0dab76" stroke-width=".21">
<path d="M150.5 141.6h2.5v12.7h7.7v-10.1h15.2"/>
<circle cx="158.1" cy="139.1" r=".51"/>
</g>
<circle cx="160.7" cy="154.3" r=".51" fill="#0dab76"/>
<g fill="none" stroke="#0dab76" stroke-width=".21">
<path d="M114.9 65.5h5.1M175.9 149.3h9.5"/>
<circle cx="160.7" cy="154.3" r=".51"/>
</g>
<circle cx="120" cy="65.5" r=".51" fill="#0dab76"/>
<g fill="none" stroke="#0dab76" stroke-width=".21">
<path d="M175.9 134h8.9"/>
<circle cx="120" cy="65.5" r=".51"/>
</g>
<circle cx="175.9" cy="134" r=".51" fill="#0dab76"/>
<g fill="none" stroke="#0dab76" stroke-width=".21">
<path d="M79.4 83.2h7.6v12.7M82 83.2v7.6"/>
<circle cx="175.9" cy="134" r=".51"/>
</g>
<circle cx="82" cy="83.2" r=".51" fill="#0dab76"/>
<g fill="none" stroke="#0dab76" stroke-width=".21">
<path d="M87 83.2h5.1"/>
<circle cx="82" cy="83.2" r=".51"/>
</g>
<circle cx="87" cy="83.2" r=".51" fill="#0dab76"/>
<g fill="none" stroke="#0dab76" stroke-width=".21">
<path d="M203.8 75.6h3.8M121.3 139.1h3.8M121.3 133.4v3.2h3.8"/>
<circle cx="87" cy="83.2" r=".51"/>
</g>
<circle cx="90.8" cy="49.6" r=".51" fill="#0dab76"/>
<g fill="none" stroke="#0dab76" stroke-width=".21">
<path d="M125.1 151.8h-10.2v2.5"/>
<circle cx="90.8" cy="49.6" r=".51"/>
</g>
<circle cx="114.9" cy="154.3" r=".51" fill="#0dab76"/>
<g fill="none" stroke="#0dab76" stroke-width=".21">
<path d="M112.4 73.1h7.6M183.5 62.9h-2.5v19.7M111.8 154.3h3.1"/>
<circle cx="114.9" cy="154.3" r=".51"/>
</g>
<circle cx="181" cy="62.9" r=".51" fill="#0dab76"/>
<g fill="none" stroke="#0dab76" stroke-width=".21">
<path d="M111.1 70.6h8.9M155.6 75.6h13.3v7M166.4 65.5v10.1"/>
<circle cx="181" cy="62.9" r=".51"/>
</g>
<circle cx="166.4" cy="75.6" r=".51" fill="#0dab76"/>
<g fill="none" stroke="#0dab76" stroke-width=".21">
<path d="M155.6 78.1h17.8v4.5M173.4 62.9h2.5"/>
<circle cx="166.4" cy="75.6" r=".51"/>
</g>
<circle cx="173.4" cy="62.9" r=".51" fill="#0dab76"/>
<g fill="none" stroke="#0dab76" stroke-width=".21">
<path d="M173.4 62.9v15.2"/>
<circle cx="173.4" cy="62.9" r=".51"/>
</g>
<circle cx="173.4" cy="78.1" r=".51" fill="#0dab76"/>
<circle cx="173.4" cy="78.1" r=".51" fill="none" stroke="#0dab76" stroke-width=".21"/>
<g font-size="3.7" fill="#c90d0c">
<text x="42.3" y="16">1</text>
<text x="84.4" y="16">2</text>
<text x="126.5" y="16">3</text>
<text x="168.6" y="16">4</text>
<text x="210.7" y="16">5</text>
<text x="252.9" y="16">6</text>
<text x="19.1" y="39.3">A</text>
<text x="275.6" y="39.3">A</text>
<text x="19.1" y="82.2">B</text>
<text x="275.6" y="82.2">B</text>
<text x="19" y="125">C</text>
<text x="275.5" y="125">C</text>
<text x="19" y="167.8">D</text>
<text x="275.5" y="167.8">D</text>
<text x="42.3" y="191.2">1</text>
<text x="84.4" y="191.2">2</text>
<text x="126.5" y="191.2">3</text>
<text x="168.6" y="191.2">4</text>
<text x="210.7" y="191.2">5</text>
<text x="252.9" y="191.2">6</text>
</g>
<g font-size="3.6" fill="#808080">
<text x="191.1" y="136.9" transform="rotate(-90 191.1 136.9)">MAX6921</text>
<text x="211" y="144.2">IC3</text>
</g>
<text font-size="3.6" x="4.2" y="204.7">2020. 10. 28. 18:33 C:\Users\admin\Documents\Arduino\Eagle\projects\GP IVL2\GP-IVL2-mod.sch (Sheet: 1/1)</text>
<g font-size="2.5" fill="#808080">
<text x="170.3" y="44.4">GND</text>
<text x="85.8" y="49.1">D1</text>
<text x="90.8" y="49.1">D2</text>
<text x="92.4" y="51.8">C8</text>
<text x="95.9" y="49.6">1-10-1</text>
<text x="192.4" y="52.2" transform="rotate(-90 192.4 52.2)">DS18B20-1</text>
<text x="194.9" y="52.2" transform="rotate(-90 194.9 52.2)">DS18B20-2</text>
<text x="197.5" y="52.2" transform="rotate(-90 197.5 52.2)">DS18B20-3</text>
<text x="62.9" y="58.5">UA78M3v3</text>
<text x="62.9" y="56">IC4</text>
<text x="92.4" y="56.9">100n</text>
<text x="169.5" y="54.7" transform="rotate(-90 169.5 54.7)">SPST_TACT-EVQQ2</text>
<text x="171.3" y="58.3" transform="rotate(-90 171.3 58.3)">SW1</text>
<text x="177.2" y="54.7" transform="rotate(-90 177.2 54.7)">SPST_TACT-EVQQ2</text>
<text x="86.3" y="63.7">C7</text>
<text x="88.3" y="62.3">GND</text>
<text x="93" y="63.8">C9</text>
<text x="114.9" y="65.5">RST</text>
<text x="118.5" y="64.2" transform="rotate(-90 118.5 64.2)">R6</text>
<text x="123.3" y="64.2" transform="rotate(-90 123.3 64.2)">10k</text>
<text x="155.6" y="65.5">TX</text>
<text x="167" y="60.4" transform="rotate(-90 167 60.4)">SW2</text>
<text x="174.6" y="60.4" transform="rotate(-90 174.6 60.4)">SW4</text>
<text x="75.6" y="69.3">11-16-6</text>
<text x="86.3" y="68.8">10u</text>
<text x="93" y="68.9">100n</text>
<text x="109.6" y="69.3" transform="rotate(-90 109.6 69.3)">R15</text>
<text x="114.4" y="69.3" transform="rotate(-90 114.4 69.3)">10k</text>
<text x="155.6" y="68">RX</text>
<text x="156.8" y="70.6">SCL</text>
<text x="185.8" y="68.7" transform="rotate(-90 185.8 68.7)">R14</text>
<text x="190.6" y="68.7" transform="rotate(-90 190.6 68.7)">3k3</text>
<text x="196.9" y="69.9">+5V</text>
<text x="205.7" y="69.9">+24V</text>
<text x="49.6" y="77.6">+5V</text>
<text x="65.4" y="74.4">GND</text>
<text x="82.6" y="74.4">GND GND</text>
<text x="90.2" y="77.6">+24V</text>
<text x="112.4" y="75.7">DIN</text>
<text x="112.4" y="73.1">S1</text>
<text x="156.2" y="75.7">SW1</text>
<text x="157.2" y="73.1">SDA</text>
<text x="181" y="74.4" transform="rotate(-90 181 74.4)">S1</text>
<text x="62.9" y="81.9">L1</text>
<text x="79.4" y="82.8">DI1</text>
<text x="112.4" y="78.2">CLK</text>
<text x="112.4" y="80.7">LOAD</text>
<text x="155.6" y="78.2">S2</text>
<text x="156.2" y="80.7">BLANK</text>
<text x="62.9" y="86.1">10uH</text>
<text x="79.4" y="85.6">S34</text>
<text x="108.2" y="85.4">C3</text>
<text x="153" y="88.3">GND</text>
<text x="161.7" y="89.6" transform="rotate(-90 161.7 89.6)">R4</text>
<text x="166.5" y="89.6" transform="rotate(-90 166.5 89.6)">10k</text>
<text x="224.1" y="85.8">1-10-2</text>
<text x="224.1" y="88.3">1-10-3</text>
<text x="247" y="88.3">1-10-9dot2</text>
<text x="104.1" y="95.9">GND</text>
<text x="108.2" y="90.5">100n</text>
<text x="167.4" y="91.5" transform="rotate(-90 167.4 91.5)">R16</text>
<text x="171.8" y="91.5" transform="rotate(-90 171.8 91.5)">R5</text>
<text x="172.2" y="91.5" transform="rotate(-90 172.2 91.5)">10k</text>
<text x="176.7" y="91.5" transform="rotate(-90 176.7 91.5)">10k</text>
<text x="179.5" y="91.5" transform="rotate(-90 179.5 91.5)">R3</text>
<text x="181" y="95.9">DIN</text>
<text x="184.3" y="91.5" transform="rotate(-90 184.3 91.5)">10k</text>
<text x="224.1" y="90.8">1-10-4</text>
<text x="224.1" y="93.4">1-10-5</text>
<text x="224.1" y="95.9">1-10-6</text>
<text x="249.5" y="95.9">1-10-8digit3</text>
<text x="58.1" y="98.1">C1</text>
<text x="80.4" y="99.7" transform="rotate(-90 80.4 99.7)">R1</text>
<text x="85.3" y="99.7" transform="rotate(-90 85.3 99.7)">100k</text>
<text x="88.6" y="98.1">C2</text>
<text x="153" y="101">SCL</text>
<text x="162.9" y="99.5">3k3</text>
<text x="181" y="101">CLK</text>
<text x="224.1" y="98.5">1-10-7</text>
<text x="58.1" y="103.2">10u/10V</text>
<text x="88.6" y="103.2">10u/50V</text>
<text x="153" y="103.5">SDA</text>
<text x="162.4" y="104.3">R12</text>
<text x="162.4" y="106.9">R13</text>
<text x="162.9" y="102">3k3</text>
<text x="178.4" y="106.1">LOAD</text>
<text x="224.1" y="106.1">1-10-10 d</text>
<text x="59.1" y="109.9">IC1</text>
<text x="80.4" y="109.9" transform="rotate(-90 80.4 109.9)">R2</text>
<text x="85.3" y="109.9" transform="rotate(-90 85.3 109.9)">5,6k</text>
<text x="163.2" y="112.4" transform="rotate(-90 163.2 112.4)">U$3</text>
<text x="178.4" y="111.2">BLANK</text>
<text x="224.1" y="108.6">11-16-1 digit2</text>
<text x="224.1" y="113.7">11-16-4 a</text>
<text x="224.1" y="111.2">11-16-5 digit1</text>
<text x="54" y="116.2">GND</text>
<text x="224.1" y="118.8">11-16-2 b</text>
<text x="224.1" y="116.2">11-16-3 f</text>
<text x="84.5" y="121.3">GND</text>
<text x="114.9" y="123.9">GND</text>
<text x="155.6" y="123.9">GND</text>
<text x="163.8" y="121.3">GND</text>
<text x="87" y="128.9">D-</text>
<text x="87" y="126.4">D+</text>
<text x="115.8" y="131.9">470</text>
<text x="122" y="128.2">GND</text>
<text x="132.7" y="131.5">CH340G</text>
<text x="163.2" y="131.5">T1</text>
<text x="96.1" y="133.6">C4</text>
<text x="104.8" y="133.4">RX</text>
<text x="115.6" y="136.7">R11</text>
<text x="115.8" y="137.6">470</text>
<text x="158" y="136.6" transform="rotate(-90 158 136.6)">+5V</text>
<text x="163.2" y="134">BC848</text>
<text x="165.5" y="137.6">12k</text>
<text x="174.4" y="132.8" transform="rotate(-90 174.4 132.8)">R9</text>
<text x="179.1" y="134">GPIO0</text>
<text x="179.2" y="132.8" transform="rotate(-90 179.2 132.8)">10k</text>
<text x="81.9" y="139">+5V</text>
<text x="96.1" y="138.7">100n</text>
<text x="104.8" y="139.1">TX</text>
<text x="115.4" y="142.4">R10</text>
<text x="166.3" y="142.4">R8</text>
<text x="228.6" y="139.7">1</text>
<text x="228.6" y="142.3">2</text>
<text x="92.1" y="144.2">GND</text>
<text x="120" y="146.7">D-</text>
<text x="120" y="144.2">D+</text>
<text x="163.2" y="149.3">BC848</text>
<text x="163.2" y="146.7">T2</text>
<text x="179.1" y="149.3">RST</text>
<text x="198.8" y="149.3">GND</text>
<text x="228.6" y="144.8">3</text>
<text x="228.6" y="147.4">4</text>
<text x="228.6" y="149.9">5</text>
<text x="165.5" y="152.8">12k</text>
<text x="228.6" y="152.4">6</text>
<text x="228.6" y="155">7</text>
<text x="101.2" y="161.6">22</text>
<text x="101.2" y="156.5">C5</text>
<text x="116.5" y="161.6">22</text>
<text x="116.5" y="156.5">C6</text>
<text x="166.3" y="157.6">R7</text>
<text x="97.2" y="167">GND</text>
<text x="112.4" y="167">GND</text>
</g>
<g font-size="2.5" fill="#0dab76">
<text x="234.3" y="85.8">digit5</text>
<text x="234.3" y="88.3">dot1</text>
<text x="234.3" y="93.4">e</text>
<text x="234.3" y="90.8">g</text>
<text x="234.9" y="95.9">digit4</text>
<text x="234.3" y="98.5">c</text>
</g>
<g font-size="2.1" fill="#808080">
<text x="166" y="52.4" transform="rotate(-90 166 52.4)">2</text>
<text x="173" y="54.9" transform="rotate(-90 173 54.9)">B</text>
<text x="175.5" y="54.9" transform="rotate(-90 175.5 54.9)">B'</text>
<text x="180.6" y="54.9" transform="rotate(-90 180.6 54.9)">B</text>
<text x="183.1" y="54.9" transform="rotate(-90 183.1 54.9)">B'</text>
<text x="61.3" y="61.3">1</text>
<text x="65.2" y="62.4">VI</text>
<text x="66.7" y="66">GND</text>
<text x="70.2" y="62.4">VO</text>
<text x="75.9" y="61.3">3</text>
<text x="121.6" y="65.1">1</text>
<text x="152.8" y="65.1">16</text>
<text x="166" y="64.5" transform="rotate(-90 166 64.5)">1</text>
<text x="173" y="62.1" transform="rotate(-90 173 62.1)">A</text>
<text x="175.5" y="62.6" transform="rotate(-90 175.5 62.6)">A'</text>
<text x="180.6" y="62.1" transform="rotate(-90 180.6 62.1)">A</text>
<text x="183.1" y="62.6" transform="rotate(-90 183.1 62.6)">A'</text>
<text x="67.6" y="68.3" transform="rotate(-90 67.6 68.3)">2</text>
<text x="121.6" y="67.6">2</text>
<text x="121.6" y="70.2">3</text>
<text x="127.4" y="66.3">RESET</text>
<text x="127.4" y="68.8">ADC</text>
<text x="127.4" y="71.3">CH_PD</text>
<text x="141.7" y="71.3">GPIO5</text>
<text x="143.7" y="68.8">RXD</text>
<text x="143.9" y="66.3">TXD</text>
<text x="152.8" y="70.2">13</text>
<text x="152.8" y="67.6">15</text>
<text x="121.6" y="72.7">4</text>
<text x="121.6" y="75.3">5</text>
<text x="121.6" y="77.8">6</text>
<text x="127.4" y="73.9">GPIO16</text>
<text x="127.4" y="76.4">GPIO14</text>
<text x="141.7" y="76.4">GPIO0</text>
<text x="141.7" y="73.9">GPIO4</text>
<text x="152.8" y="77.8">11</text>
<text x="152.8" y="75.3">12</text>
<text x="152.8" y="72.7">14</text>
<text x="121.6" y="80.3">7</text>
<text x="121.6" y="82.9">8</text>
<text x="127.4" y="78.9">GPIO12</text>
<text x="127.4" y="81.4">GPIO13</text>
<text x="127.4" y="84">VCC</text>
<text x="140.5" y="81.4">GPIO15</text>
<text x="141.7" y="79">GPIO2</text>
<text x="143.5" y="84">GND</text>
<text x="152.8" y="82.9">9</text>
<text x="152.8" y="80.3">10</text>
<text x="198.4" y="78.4" transform="rotate(-90 198.4 78.4)">28</text>
<text x="203.5" y="78.4" transform="rotate(-90 203.5 78.4)">1</text>
<text x="199.5" y="87.5" transform="rotate(-90 199.5 87.5)">VCC</text>
<text x="204.6" y="87.2" transform="rotate(-90 204.6 87.2)">VBB</text>
<text x="206" y="86.5">OUT0</text>
<text x="206" y="89.1">OUT1</text>
<text x="216.3" y="85.4">26</text>
<text x="216.3" y="88">25</text>
<text x="66.3" y="90.5" transform="rotate(-90 66.3 90.5)">5</text>
<text x="74" y="90.5" transform="rotate(-90 74 90.5)">1</text>
<text x="186.4" y="95.6">27</text>
<text x="206" y="91.6">OUT2</text>
<text x="206" y="94.1">OUT3</text>
<text x="216.3" y="90.5">24</text>
<text x="216.3" y="93">23</text>
<text x="216.3" y="95.6">22</text>
<text x="62.6" y="98.1">4</text>
<text x="66.5" y="99.2">SHDN</text>
<text x="67.5" y="96.7" transform="rotate(-90 67.5 96.7)">VIN</text>
<text x="71.8" y="101.8">FB</text>
<text x="75.1" y="96.7" transform="rotate(-90 75.1 96.7)">SW</text>
<text x="77.2" y="100.7">3</text>
<text x="124.1" y="100.7">1</text>
<text x="130" y="101.8">32KHZ</text>
<text x="141.5" y="101.8">SCL</text>
<text x="150.3" y="100.7">16</text>
<text x="186.4" y="100.7">15</text>
<text x="193.5" y="101.8">CLK</text>
<text x="193.5" y="96.7">DIN</text>
<text x="206" y="96.7">OUT4</text>
<text x="206" y="99.2">OUT5</text>
<text x="206" y="101.8">OUT6</text>
<text x="216.3" y="98.1">21</text>
<text x="216.3" y="100.7">20</text>
<text x="68.9" y="107.7" transform="rotate(-90 68.9 107.7)">2</text>
<text x="70" y="103.8" transform="rotate(-90 70 103.8)">GND</text>
<text x="124.1" y="105.7">3</text>
<text x="124.1" y="103.2">2</text>
<text x="130" y="106.8">SQW/INT VBAT</text>
<text x="130" y="104.3">VCC</text>
<text x="141.3" y="104.3">SDA</text>
<text x="150.3" y="103.2">15</text>
<text x="150.3" y="105.7">14</text>
<text x="186.4" y="105.7">16</text>
<text x="193.5" y="106.8">LOAD</text>
<text x="206" y="104.3">OUT7</text>
<text x="206" y="106.8">OUT8</text>
<text x="216.3" y="103.2">19</text>
<text x="216.3" y="105.7">18</text>
<text x="124.1" y="108.3">4</text>
<text x="124.1" y="110.8">5</text>
<text x="124.1" y="113.4">6</text>
<text x="130" y="109.4">/RST</text>
<text x="130" y="111.9">NC</text>
<text x="140.9" y="109.4">GND</text>
<text x="141.4" y="111.9">NC7</text>
<text x="150.3" y="108.3">13</text>
<text x="150.3" y="113.4">11</text>
<text x="150.3" y="110.8">12</text>
<text x="186.4" y="110.8">13</text>
<text x="193.5" y="111.9">BLANK</text>
<text x="204.8" y="111.9">OUT10</text>
<text x="206" y="109.4">OUT9</text>
<text x="216.3" y="108.3">17</text>
<text x="216.3" y="110.8">12</text>
<text x="216.3" y="113.4">11</text>
<text x="124.1" y="115.9">7</text>
<text x="124.1" y="118.4">8</text>
<text x="130" y="114.5">NC1</text>
<text x="130" y="117">NC2</text>
<text x="130" y="119.5">NC3</text>
<text x="141.4" y="119.5">NC4</text>
<text x="141.4" y="117">NC5</text>
<text x="141.4" y="114.5">NC6</text>
<text x="150.3" y="118.4">9</text>
<text x="150.3" y="115.9">10</text>
<text x="187.6" y="115.9">2</text>
<text x="193.5" y="117">DOUT</text>
<text x="204.8" y="117">OUT12</text>
<text x="204.8" y="119.5">OUT13</text>
<text x="204.9" y="114.5">OUT11</text>
<text x="216.3" y="115.9">10</text>
<text x="216.3" y="118.4">9</text>
<text x="73.3" y="124.6">4</text>
<text x="73.3" y="122.1">5</text>
<text x="204.8" y="122.1">OUT14</text>
<text x="204.8" y="124.6">OUT15</text>
<text x="216.3" y="121">8</text>
<text x="216.3" y="123.5">7</text>
<text x="73.3" y="129.7">2</text>
<text x="73.3" y="127.2">3</text>
<text x="204.8" y="127.2">OUT16</text>
<text x="204.8" y="129.7">OUT17</text>
<text x="216.3" y="126.1">6</text>
<text x="216.3" y="128.6">5</text>
<text x="216.3" y="131.1">4</text>
<text x="73.3" y="132.2">1</text>
<text x="126.7" y="133.6">1</text>
<text x="126.7" y="136.2">2</text>
<text x="132.5" y="134.8">GND VCC</text>
<text x="132.5" y="137.3">TX RS232</text>
<text x="147.7" y="136.2">15</text>
<text x="147.7" y="133.6">16</text>
<text x="202.1" y="136.8" transform="rotate(-90 202.1 136.8)">GND</text>
<text x="204.8" y="132.2">OUT18</text>
<text x="204.8" y="134.8">OUT19</text>
<text x="216.3" y="133.6">3</text>
<text x="126.7" y="138.7">3</text>
<text x="126.7" y="141.3">4</text>
<text x="126.7" y="143.8">5</text>
<text x="132.5" y="139.9">RX</text>
<text x="132.5" y="142.4">V3</text>
<text x="138.7" y="142.4">DTR</text>
<text x="138.9" y="139.9">RTS</text>
<text x="147.7" y="143.8">12</text>
<text x="147.7" y="141.3">13</text>
<text x="147.7" y="138.7">14</text>
<text x="200.9" y="143.8" transform="rotate(-90 200.9 143.8)">14</text>
<text x="126.7" y="146.3">6</text>
<text x="126.7" y="148.9">7</text>
<text x="132.5" y="144.9">D+</text>
<text x="132.5" y="147.5">D-</text>
<text x="138.5" y="144.9">DCD</text>
<text x="141" y="147.5">RI</text>
<text x="147.7" y="148.9">10</text>
<text x="147.7" y="146.3">11</text>
<text x="126.7" y="151.4">8</text>
<text x="132.5" y="150">XI</text>
<text x="132.5" y="152.6">XO</text>
<text x="138.6" y="150">DSR</text>
<text x="138.9" y="152.6">CTS</text>
<text x="147.7" y="151.4">9</text>
</g>
<g font-size="1.8" fill="#c90d0c">
<text x="165.2" y="54.3">ON</text>
<text x="84.5" y="63.8" transform="rotate(-90 84.5 63.8)">+</text>
<text x="166.2" y="62.7">1</text>
</g>
</svg>
